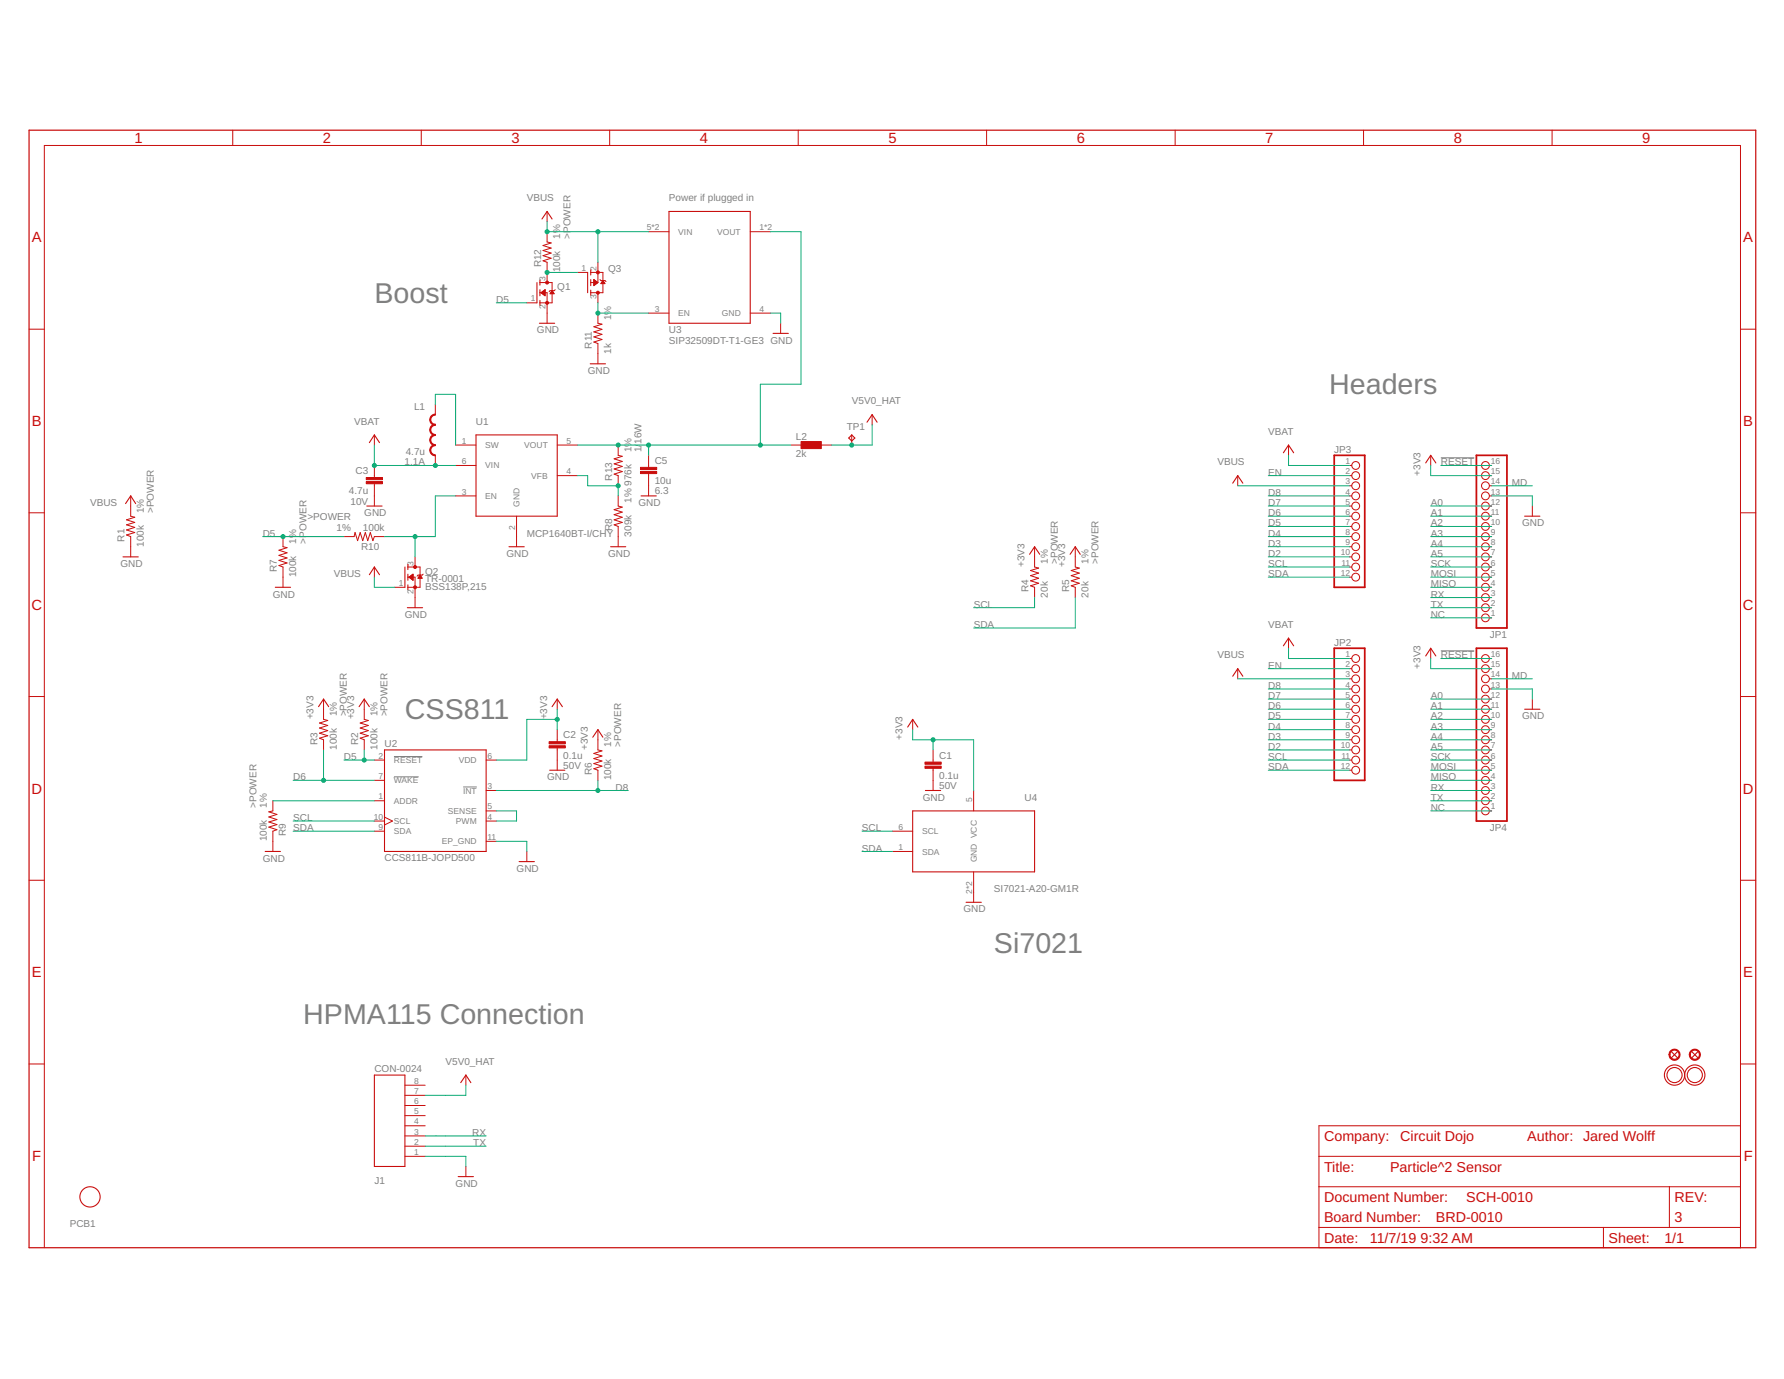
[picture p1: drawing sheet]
<svg xmlns="http://www.w3.org/2000/svg" width="279mm" height="216mm" viewBox="0 0 279 216" stroke-linecap="round" stroke-linejoin="round" font-family="sans-serif">
<path d="M225.7 71.7h5.2M61.7 118.4h4.4M225.7 101.9h5.2M61.7 121.6h3.9M72.5 123.2h2.2" fill="none" stroke="#808080" stroke-width=".16"/>
<g fill="none" stroke="#c90d0c" stroke-width=".17">
<path d="M84.9 34.3l.8-1.2 .8 1.2M104.8 33.1h12.7v17.5h-12.7zM84.1 44.2v3.2M84.5 50.6h2.4M84.6 43.8v.8M84.6 45.4v.9M84.6 47v.8M92 42.7v3.1M92.4 57h2.4M92.5 42.2v.9M92.5 43.8v.9M92.5 45.4v.8"/>
<path d="M121.1 52.2h2.4M19.7 78.8l.8-1.2 .8 1.2M57.4 79.2h2.4M57.8 69.3l.8-1.2 .8 1.2M74.5 68.1h12.8v12.7h-12.8zM100.4 77.6h2.4M133.4 68.1l.5 .5-.5 .4-.5-.4zM135.8 66.1l.8-1.2 .8 1.2M193.1 75.6l.7-1.1 .8 1.1M201 70.9l.8-1.2 .8 1.2M223.3 72.5l.8-1.2 .8 1.2M19.3 87.2h2.4"/>
<path d="M43.1 91.9h2.4M57.8 90l.8-1.2 .8 1.2M63.4 88.8v3.1M63.8 95.1h2.4M63.9 88.4v.8M63.9 89.9v.9M63.9 91.6v.8M79.7 85.6h2.4M95.6 85.6h2.4M161.2 86.8l.8-1.2 .8 1.2M167.6 86.8l.8-1.2 .8 1.2M238.8 80.8h2.4"/>
<path d="M49.9 110.6l.8-1.1 .8 1.1M56.2 110.6l.8-1.1 .8 1.1M60.2 117.4h15.9v15.9h-15.9zM86.5 110.6l.8-1.1 .8 1.1M92.8 115.4l.8-1.2 .8 1.2M142.2 113.8l.7-1.2 .8 1.2M193.1 105.9l.7-1.2 .8 1.2M201 101.1l.8-1.2 .8 1.2M223.3 102.7l.8-1.2 .8 1.2M238.8 111h2.4M41.5 133.3h2.4M81.3 134.9h2.4"/>
<path d="M86.1 120.6h2.4M142.9 127h19.1v9.5h-19.1zM144.9 123.8h2.4M151.3 141.3h2.4M58.6 168.3h4.8v14.3h-4.8zM72.2 169.5l.8-1.2 .7 1.2M261.8 164.7l.9 .9M262.7 164.7l-.9 .9M265 164.7l.9 .9M265.9 164.7l-.9 .9M71.8 184.2h2.3"/>
<circle cx="262.3" cy="168.3" r="1.59"/>
<circle cx="262.3" cy="168.3" r="1.19"/>
<circle cx="265.4" cy="168.3" r="1.59"/>
<circle cx="265.4" cy="168.3" r="1.19"/>
<circle cx="14.1" cy="187.4" r="1.59"/>
</g>
<g fill="#c90d0c" stroke="#c90d0c" stroke-width=".16">
<path d="M264.7 164.6a.87 .87 0 0 1 1.4 0 .87 .87 0 0 1-.4 1.4 .87 .87 0 0 1-1.1-.9h.1a.71 .71 0 0 1 1-.6 .71 .71 0 0 1 .2 1.1 .71 .71 0 0 1-1.1-.2l-.1-.3h-.1z" fill-rule="evenodd"/>
<path d="M261.5 164.6a.87 .87 0 0 1 1.4 0 .87 .87 0 0 1-.3 1.3 .87 .87 0 0 1-1.2-.8h.1a.71 .71 0 0 1 1-.6 .71 .71 0 0 1 .2 1.1 .71 .71 0 0 1-1.1-.2l-.1-.3h-.1z" fill-rule="evenodd"/>
<path d="M67.5 65.2l.6-.4h.1v.2a.7 .7 0 0 0-.7 .7h-.2v-.1z" fill-rule="evenodd"/>
<path d="M67.3 65.7h.2a.74 .74 0 0 0 .7 .7v.2h-.1a.85 .85 0 0 1-.8-.9z" fill-rule="evenodd"/>
<path d="M67.5 66.8l.6-.4h.1v.2a.7 .7 0 0 0-.7 .7h-.2v-.1z" fill-rule="evenodd"/>
<path d="M67.3 67.3h.2a.74 .74 0 0 0 .7 .7v.2h-.1a.85 .85 0 0 1-.8-.9z" fill-rule="evenodd"/>
<path d="M67.5 68.3l.3-.2 .4-.1v.2a.74 .74 0 0 0-.7 .7h-.2v-.1z" fill-rule="evenodd"/>
<path d="M67.3 68.9h.2a.74 .74 0 0 0 .7 .7v.2h-.1a.85 .85 0 0 1-.8-.9z" fill-rule="evenodd"/>
<path d="M67.5 70l.6-.4h.1v.2a.74 .74 0 0 0-.7 .7h-.2v-.1z" fill-rule="evenodd"/>
<path d="M67.3 70.5h.2a.74 .74 0 0 0 .7 .7v.2h-.1a.85 .85 0 0 1-.8-.9z" fill-rule="evenodd"/>
<circle cx="65" cy="91.9" r=".23"/>
<circle cx="65" cy="88.8" r=".23"/>
<circle cx="85.7" cy="47.4" r=".23"/>
<circle cx="85.7" cy="44.2" r=".23"/>
<circle cx="93.6" cy="42.7" r=".23"/>
<circle cx="93.6" cy="45.8" r=".23"/>
</g>
<path d="M209 71.3h4.7v20.6h-4.7zM231.2 71.3h4.8v27h-4.8zM209 101.5h4.7v20.7h-4.7zM231.2 101.5h4.8v27h-4.8z" fill="none" stroke="#c90d0c" stroke-width=".28"/>
<g fill="none" stroke="#c90d0c" stroke-width=".16">
<path d="M36.4 20.4v2.4M66 20.4v2.4M85.7 33.1v1.6M85.7 36.3v1.6l.6 .1-1.3 .4 1.3 .4-1.3 .4 1.3 .4-1.3 .4 1.3 .4-1.3 .4 .7 .3v3.1M95.5 20.4v2.4M101.6 36.3h3.2M117.5 36.3h3.2M125 20.4v2.4M154.5 20.4v2.4M184 20.4v2.4M213.6 20.4v2.4M243.1 20.4v2.4"/>
<path d="M4.6 51.5h2.3M82.5 47.4h1.6M84.6 45.8h1.1v4.8M84.6 44.2h1.9v3.2h-1.9M84.7 45.8l.7-.4v.9zM84.8 45.9h.6M84.9 45.9h.5M84.9 45.7h.5M84.9 46h.5M85 45.6h.4M85 46.1h.4M85.1 45.6h.3"/>
<path d="M85.1 46.1h.3M85.2 45.5h.2M85.2 46.2h.2M85.3 46.2h.1M85.3 45.4h.1M85.4 45.4h.1M86.2 45.9h.6M86.2 45.9h.5M86.3 45.8h.4M86.3 45.7h.3M86.4 45.7h.2M86.4 45.6h.1"/>
<path d="M86.5 45.5l.3 .5h-.7zM87 45.4l-.2 .1h-.7l-.1 .2M90.4 42.7h1.6M92.5 42.7h1.9v3.1h-1.9M92.5 44.2h1.1M93 44.4h.4M93 44.3h.5M93 44.3h.6M93 44.2h.6M93 44.2h.5M93 44.1h.4M93 44h.3"/>
<path d="M93 43.8l.6 .4M93 43.8v.9l.6-.5M93 44.7h.1M93 44.6h.2M93 44.5h.2M93 44.5h.3M93 43.9h.2M93 43.8h.1M93.6 41.1v3.1M93.6 45.8v1.6M93.6 49v1.6l.7 .2-1.3 .4 1.3 .4-1.3 .4 1.3 .3-1.3 .4 1.3 .4-1.3 .5 .6 .2v3.2M94 43.8l.1 .1h.6l.2 .2"/>
<path d="M94.1 44.3h.6M94.2 44.3h.5M94.2 44.2h.4M94.3 44.2h.3M94.3 44.1h.2M94.4 44h.1M94.4 43.9l.3 .5h-.6zM101.6 49h3.2M117.5 49h3.2M122.3 50.6v1.6M272.6 51.5h2.4M20.5 77.6v3.2l.6 .2-1.3 .4 1.3 .4-1.3 .4 1.3 .4-1.3 .4 1.3 .4-1.3 .4 .7 .2v3.2"/>
<path d="M58.6 68.1v1.6M58.6 72.9v1.9M58.6 75.7v3.5M68.2 63.3v1.6M68.2 71.3v1.6M71.4 77.6h3.1M71.4 72.9h3.1M71.4 69.7h3.1M87.3 74.5h3.1M87.3 69.7h3.1M96.8 77.6v1.6l.7 .2-1.3 .4 1.3 .4-1.3 .4 1.3 .4-1.3 .4 1.3 .4-1.3 .4 .6 .2v3.2M96.8 69.7v1.6l.7 .1-1.3 .4 1.3 .4-1.3 .4 1.3 .4-1.3 .4 1.3 .4-1.3 .4 .6 .3v1.6"/>
<path d="M101.6 71.3v1.9M101.6 74.1v3.5M123.9 69.7h1.6M128.6 69.7h1.6M133.4 68.1v1.6M136.6 64.9v1.6M193.8 74.5v1.6M201.8 69.7v1.6M211.3 79.2h.4M211.3 77.6h.4M211.3 76.1h.4M211.3 74.5h.4"/>
<path d="M211.3 72.9h.4M224.1 71.3v1.6M233.3 79.2h.3M233.3 77.6h.3M233.3 76.1h.3M233.3 74.5h.3M233.3 72.9h.3M240 79.2v1.6M4.6 80.3h2.3M44.3 84v1.6l.7 .1-1.3 .4 1.3 .5-1.3 .4 1.3 .4-1.3 .3 1.3 .4-1.3 .4 .6 .3v3.1M53.9 84h1.6l.1-.6 .4 1.2 .4-1.2 .4 1.2 .4-1.2 .4 1.2 .4-1.2 .4 1.2 .2-.6h1.6M58.6 88.8v1.6"/>
<path d="M61.8 91.9h1.6M63.9 88.8h1.9v3.1h-1.9M63.9 90.4h1.1v4.7M64.1 90.4l.6-.5v.9zM64.1 90.3h.6M64.2 90.4h.5M64.2 90.3h.5M64.2 90.5h.5M64.3 90.2h.4M64.3 90.6h.4M64.4 90.1h.3M64.4 90.6h.3"/>
<path d="M64.5 90.1h.2M64.5 90.7h.2M64.5 90h.2M64.6 90.8h.1M64.6 89.9h.1M64.7 90.8h.1M65 87.2v1.6M65.5 90.4h.6M65.6 90.4h.4M65.6 90.3h.4M65.7 90.3h.2M65.7 90.2h.2"/>
<path d="M65.7 90.1h.1M65.8 90l.3 .5h-.6zM66.3 89.9l-.2 .1h-.6l-.2 .2M80.9 80.8v4.8M162 85.6v3.2l.7 .1-1.3 .4 1.3 .4-1.3 .4 1.3 .4-1.3 .4 1.3 .4-1.3 .4 .6 .2v1.7M168.4 85.6v3.2l.6 .1-1.2 .4 1.2 .4-1.2 .4 1.2 .4-1.2 .4 1.2 .4-1.2 .4 .6 .2v1.7M201.8 99.9v1.6M211.3 90.4h.4M211.3 88.8h.4M211.3 87.2h.4M211.3 85.6h.4M211.3 84h.4"/>
<path d="M211.3 82.4h.4M211.3 80.8h.4M233.3 96.7h.3M233.3 95.1h.3M233.3 93.6h.3M233.3 91.9h.3M233.3 90.4h.3M233.3 88.8h.3M233.3 87.2h.3M233.3 85.6h.3M233.3 84h.3M233.3 82.4h.3"/>
<path d="M233.3 80.8h.3M272.6 80.3h2.4M4.6 109.1h2.3M50.7 109.5v3.1l.6 .2-1.3 .4 1.3 .4-1.3 .4 1.3 .4-1.3 .4 1.3 .4-1.3 .4 .7 .2v1.6M57 109.5v3.1l.7 .2-1.3 .4 1.3 .4-1.3 .4 1.3 .4-1.3 .4 1.3 .4-1.3 .4 .6 .2v1.6M58.6 119h1.6M76.1 119h1.6M87.3 109.5v1.5M87.3 114.2v1.9M87.3 117.1v3.5M93.6 114.2v3.2l.7 .2-1.3 .4 1.3 .4-1.3 .4 1.3 .3-1.3 .4 1.3 .5-1.3 .4 .6 .2v1.6M142.9 112.6v1.6"/>
<path d="M146.1 117.4v1.9M193.8 104.7v1.6M211.3 103.1h.4M211.3 104.7h.4M211.3 106.3h.4M211.3 107.9h.4M211.3 109.5h.4M211.3 111h.4M211.3 112.6h.4M211.3 114.2h.4M211.3 115.8h.4M211.3 117.4h.4"/>
<path d="M211.3 119h.4M224.1 101.5v1.6M233.3 103.1h.3M233.3 104.7h.3M233.3 106.3h.3M233.3 107.9h.3M233.3 109.5h.3M233.3 111h.3M233.3 112.6h.3M233.3 114.2h.3M233.3 115.8h.3M233.3 117.4h.3"/>
<path d="M233.3 119h.3M240 109.5v1.5M272.6 109.1h2.4M4.6 137.8h2.3M42.7 125.4v1.6l-.6 .1 1.3 .4-1.3 .4 1.3 .4-1.3 .4 1.3 .4-1.3 .4 1.3 .4-.7 .2v3.2M58.6 125.4h1.6M58.6 122.2h1.6M58.6 128.5h1.6M58.6 130.1h1.6M60.2 127.9l1.3 .6-1.3 .7M76.1 127h1.6M76.1 123.8h1.6"/>
<path d="M76.1 128.5h1.6M76.1 131.7h1.6M82.5 133.3v1.6M139.8 130.1h3.1M139.8 133.3h3.1M146.1 120.3v3.5M152.5 123.8v3.2M152.5 136.5v4.8M211.3 120.6h.4M233.3 120.6h.3M233.3 127h.3M233.3 125.4h.3"/>
<path d="M233.3 123.8h.3M233.3 122.2h.3M272.6 137.8h2.4M4.6 166.6h2.3M63.4 176.3h3.2M63.4 179.5h3.2M63.4 177.8h3.2M63.4 174.7h3.2M63.4 173.1h3.2M63.4 171.5h3.2M63.4 169.9h3.2M73 168.3v1.6"/>
<path d="M272.6 176.3h-66v19h66v-172.5h-265.7v172.5M272.6 166.6h2.4M63.4 181h3.2M73 182.6v1.6M206.6 185.8h66M206.6 192.2h66M206.6 181h66M251.1 192.2v3.1M261.5 185.8v6.4"/>
<circle cx="212.3" cy="72.9" r=".61"/>
<circle cx="212.3" cy="74.5" r=".61"/>
<circle cx="212.3" cy="79.2" r=".61"/>
<circle cx="212.3" cy="77.6" r=".61"/>
<circle cx="212.3" cy="76.1" r=".61"/>
<circle cx="232.6" cy="79.2" r=".61"/>
<circle cx="232.6" cy="77.6" r=".61"/>
<circle cx="232.6" cy="76.1" r=".61"/>
<circle cx="232.6" cy="74.5" r=".61"/>
<circle cx="232.6" cy="72.9" r=".61"/>
<circle cx="212.3" cy="85.6" r=".61"/>
<circle cx="212.3" cy="80.8" r=".61"/>
<circle cx="212.3" cy="84" r=".61"/>
<circle cx="212.3" cy="82.4" r=".61"/>
<circle cx="212.3" cy="88.8" r=".61"/>
<circle cx="212.3" cy="90.4" r=".61"/>
<circle cx="212.3" cy="87.2" r=".61"/>
<circle cx="232.6" cy="82.4" r=".61"/>
<circle cx="232.6" cy="85.6" r=".61"/>
<circle cx="232.6" cy="84" r=".61"/>
<circle cx="232.6" cy="80.8" r=".61"/>
<circle cx="232.6" cy="87.2" r=".61"/>
<circle cx="232.6" cy="96.7" r=".61"/>
<circle cx="232.6" cy="91.9" r=".61"/>
<circle cx="232.6" cy="88.8" r=".61"/>
<circle cx="232.6" cy="95.1" r=".61"/>
<circle cx="232.6" cy="93.6" r=".61"/>
<circle cx="232.6" cy="90.4" r=".61"/>
<circle cx="212.3" cy="107.9" r=".61"/>
<circle cx="212.3" cy="111" r=".61"/>
<circle cx="212.3" cy="117.4" r=".61"/>
<circle cx="212.3" cy="114.2" r=".61"/>
<circle cx="212.3" cy="104.7" r=".61"/>
<circle cx="212.3" cy="106.3" r=".61"/>
<circle cx="212.3" cy="115.8" r=".61"/>
<circle cx="212.3" cy="119" r=".61"/>
<circle cx="212.3" cy="103.1" r=".61"/>
<circle cx="212.3" cy="109.5" r=".61"/>
<circle cx="212.3" cy="112.6" r=".61"/>
<circle cx="232.6" cy="112.6" r=".61"/>
<circle cx="232.6" cy="109.5" r=".61"/>
<circle cx="232.6" cy="104.7" r=".61"/>
<circle cx="232.6" cy="103.1" r=".61"/>
<circle cx="232.6" cy="107.9" r=".61"/>
<circle cx="232.6" cy="106.3" r=".61"/>
<circle cx="232.6" cy="117.4" r=".61"/>
<circle cx="232.6" cy="114.2" r=".61"/>
<circle cx="232.6" cy="119" r=".61"/>
<circle cx="232.6" cy="115.8" r=".61"/>
<circle cx="232.6" cy="111" r=".61"/>
<circle cx="212.3" cy="120.6" r=".61"/>
<circle cx="232.6" cy="127" r=".61"/>
<circle cx="232.6" cy="123.8" r=".61"/>
<circle cx="232.6" cy="122.2" r=".61"/>
<circle cx="232.6" cy="120.6" r=".61"/>
<circle cx="232.6" cy="125.4" r=".61"/>
</g>
<path d="M4.6 20.4h270.4v174.9h-270.4z" fill="none" stroke="#c90d0c" stroke-width=".19"/>
<g fill="#c90d0c" stroke="#c90d0c" stroke-width=".16">
<path d="M144.9 120h2.5v.3h-2.5z"/>
<path d="M144.9 119.3h2.5v.4h-2.5z"/>
<path d="M86 116.8h2.5v.3h-2.5z"/>
<path d="M86 116.1h2.5v.4h-2.5z"/>
<path d="M57.4 75.4h2.5v.3h-2.5z"/>
<path d="M57.4 74.8h2.5v.3h-2.5z"/>
<path d="M100.3 73.8h2.5v.3h-2.5z"/>
<path d="M100.3 73.2h2.5v.3h-2.5z"/>
<path d="M125.5 69.1h3.1v1.1h-3.1z"/>
</g>
<g fill="none" stroke="#0dab76" stroke-width=".16">
<path d="M85.7 34.7v1.6h15.9M93.6 36.3v4.8M120.7 36.3h4.8v23.9h-6.4v9.5M77.7 47.4h4.8M85.7 42.7h4.7M93.6 47.4v1.6h8M120.7 49h1.6v1.6M58.6 69.7v3.2h12.8M68.2 63.3v-1.6h3.2v8M71.4 77.6h-3.2v6.4h-8M90.4 74.5h1.6v1.6h4.8v1.5M90.4 69.7h33.5"/>
<path d="M101.6 69.7v1.6M136.6 66.5v3.2h-6.4M193.8 76.1h17.5M198.6 77.6h12.7M198.6 79.2h12.7M198.6 74.5h12.7M201.8 71.3v1.6h9.5M224.1 79.2h9.5M224.1 72.9v1.6h9.5M225.7 72.9h7.9M233.6 77.6h6.4v1.6M233.6 76.1h6.4"/>
<path d="M41.1 84h12.8M58.6 90.4v1.5h3.2M65 84v3.2M162 93.6v1.5h-9.5M168.4 93.6v4.7h-15.9M198.6 90.4h12.7M198.6 88.8h12.7M198.6 87.2h12.7M198.6 85.6h12.7M198.6 84h12.7M198.6 82.4h12.7M198.6 80.8h12.7"/>
<path d="M224.1 90.4h9.5M224.1 91.9h9.5M224.1 88.8h9.5M224.1 87.2h9.5M224.1 85.6h9.5M224.1 84h9.5M224.1 82.4h9.5M224.1 80.8h9.5M224.1 95.1h9.5M224.1 93.6h9.5M224.1 96.7h9.5M50.7 117.4v4.8"/>
<path d="M53.9 119h4.7M57 117.4v1.6M87.3 112.6h-4.8v6.4h-4.8M87.3 111v3.2M142.9 114.2v1.6h9.6v8M146.1 115.8v1.6M193.8 106.3h17.5M198.6 107.9h12.7M198.6 119h12.7M198.6 117.4h12.7M198.6 115.8h12.7M198.6 114.2h12.7"/>
<path d="M198.6 112.6h12.7M198.6 111h12.7M198.6 109.5h12.7M198.6 104.7h12.7M201.8 101.5v1.6h9.5M224.1 119h9.5M224.1 117.4h9.5M224.1 115.8h9.5M224.1 114.2h9.5M224.1 112.6h9.5M224.1 111h9.5M224.1 109.5h9.5"/>
<path d="M224.1 103.1v1.6h9.5M225.7 103.1h7.9M233.6 107.9h6.4v1.6M233.6 106.3h6.4M42.7 125.4h15.9M45.9 122.2h12.7M45.9 130.1h12.7M45.9 128.5h12.7M77.7 131.7h4.8v1.6M77.7 123.8h20.7M77.7 127h3.2v1.5h-3.2M93.6 122.2v1.6"/>
<path d="M135 130.1h4.8M135 133.3h4.8M198.6 120.6h12.7M224.1 120.6h9.5M224.1 122.2h9.5M224.1 123.8h9.5M224.1 125.4h9.5M224.1 127h9.5M66.6 179.5h9.5M66.6 177.8h9.5M73 169.9v1.6h-6.4M66.6 181h6.4v1.6"/>
</g>
<g fill="#0dab76" stroke="#0dab76" stroke-width=".16">
<circle cx="87.3" cy="112.6" r=".32"/>
<circle cx="146.1" cy="115.8" r=".32"/>
<circle cx="85.7" cy="36.3" r=".32"/>
<circle cx="93.6" cy="36.3" r=".32"/>
<circle cx="93.6" cy="123.8" r=".32"/>
<circle cx="50.7" cy="122.2" r=".32"/>
<circle cx="44.3" cy="84" r=".32"/>
<circle cx="57" cy="119" r=".32"/>
<circle cx="68.2" cy="72.9" r=".32"/>
<circle cx="58.6" cy="72.9" r=".32"/>
<circle cx="133.4" cy="69.7" r=".32"/>
<circle cx="65" cy="84" r=".32"/>
<circle cx="96.8" cy="76.1" r=".32"/>
<circle cx="96.8" cy="69.7" r=".32"/>
<circle cx="101.6" cy="69.7" r=".32"/>
<circle cx="119.1" cy="69.7" r=".32"/>
<circle cx="85.7" cy="42.7" r=".32"/>
<circle cx="93.6" cy="49" r=".32"/>
</g>
<g font-size="4.5" fill="#808080">
<text x="58.6" y="47.4">Boost</text>
<text x="208.2" y="61.7">Headers</text>
<text x="63.4" y="112.6">CSS811</text>
<text x="155.7" y="149.2">Si7021</text>
<text x="47.5" y="160.4">HPMA115 Connection</text>
</g>
<g font-size="2.3" fill="#c90d0c">
<text x="21.1" y="22.4">1</text>
<text x="50.6" y="22.4">2</text>
<text x="80.1" y="22.4">3</text>
<text x="109.6" y="22.4">4</text>
<text x="139.1" y="22.4">5</text>
<text x="168.6" y="22.4">6</text>
<text x="198.2" y="22.4">7</text>
<text x="227.7" y="22.4">8</text>
<text x="257.2" y="22.4">9</text>
<text x="5" y="38">A</text>
<text x="273" y="38">A</text>
<text x="5" y="66.7">B</text>
<text x="273" y="66.7">B</text>
<text x="4.9" y="95.5">C</text>
<text x="273" y="95.5">C</text>
<text x="4.9" y="124.2">D</text>
<text x="273" y="124.2">D</text>
<text x="5" y="153">E</text>
<text x="273" y="153">E</text>
<text x="5" y="181.8">F</text>
<text x="273.1" y="181.8">F</text>
</g>
<g font-size="2.2" fill="#c90d0c">
<text x="207.4" y="178.6">Company:</text>
<text x="219.3" y="178.6">Circuit Dojo</text>
<text x="239.2" y="178.6">Author: Jared Wolff</text>
<text x="207.4" y="183.4">Title:</text>
<text x="217.7" y="183.4">Particle^2 Sensor</text>
<text x="207.4" y="188.2">Document Number:</text>
<text x="207.4" y="191.4">Board Number:</text>
<text x="224.9" y="191.4">BRD-0010</text>
<text x="229.6" y="188.2">SCH-0010</text>
<text x="262.3" y="188.2">REV:</text>
<text x="262.3" y="191.4">3</text>
<text x="207.4" y="194.6">Date:</text>
<text x="214.5" y="194.6">11/7/19</text>
<text x="222.5" y="194.6">9:32 AM</text>
<text x="251.9" y="194.6">Sheet:</text>
<text x="260.7" y="194.6">1/1</text>
</g>
<g font-size="1.6" fill="#808080">
<text x="82.5" y="31.5">VBUS</text>
<text x="104.8" y="31.5">Power if plugged in</text>
<text x="84.7" y="41.9" transform="rotate(-90 84.7 41.9)">R12</text>
<text x="87.7" y="37.4" transform="rotate(-90 87.7 37.4)">1%</text>
<text x="89.3" y="37.4" transform="rotate(-90 89.3 37.4)">&gt;POWER</text>
<text x="77.7" y="47.4">D5</text>
<text x="87.3" y="45.4">Q1</text>
<text x="87.7" y="42.6" transform="rotate(-90 87.7 42.6)">100k</text>
<text x="95.2" y="42.6">Q3</text>
<text x="84.1" y="52.2">GND</text>
<text x="95.7" y="50.1" transform="rotate(-90 95.7 50.1)">1%</text>
<text x="104.8" y="53.8">SIP32509DT-T1-GE3 GND</text>
<text x="104.8" y="52.2">U3</text>
<text x="92" y="58.6">GND</text>
<text x="92.7" y="54.6" transform="rotate(-90 92.7 54.6)">R11</text>
<text x="95.7" y="55.4" transform="rotate(-90 95.7 55.4)">1k</text>
<text x="64.9" y="64.1">L1</text>
<text x="133.4" y="63.3">V5V0_HAT</text>
<text x="55.5" y="66.5">VBAT</text>
<text x="63.5" y="71.3">4.7u</text>
<text x="74.5" y="66.5">U1</text>
<text x="98.9" y="70.8" transform="rotate(-90 98.9 70.8)">1%</text>
<text x="100.5" y="70.8" transform="rotate(-90 100.5 70.8)">1/</text>
<text x="100.5" y="69.5" transform="rotate(-90 100.5 69.5)">16W</text>
<text x="124.7" y="71.5">2k</text>
<text x="124.7" y="68.8">L2</text>
<text x="132.6" y="67.3">TP1</text>
<text x="198.6" y="68.1">VBAT</text>
<text x="209" y="70.9">JP3</text>
<text x="54.6" y="77.4">4.7u</text>
<text x="55.7" y="74.2">C3</text>
<text x="63.4" y="72.9">1.1A</text>
<text x="95.9" y="75.3" transform="rotate(-90 95.9 75.3)">R13</text>
<text x="102.5" y="77.4">6.3</text>
<text x="102.5" y="75.8">10u</text>
<text x="102.5" y="72.6">C5</text>
<text x="190.7" y="72.9">VBUS</text>
<text x="198.6" y="77.6">D8</text>
<text x="198.6" y="74.5">EN</text>
<text x="222.5" y="74.5" transform="rotate(-90 222.5 74.5)">+3V3</text>
<text x="225.7" y="72.9">RESET</text>
<text x="236.8" y="76.1">MD</text>
<text x="14.1" y="79.2">VBUS</text>
<text x="22.5" y="80.3" transform="rotate(-90 22.5 80.3)">1%</text>
<text x="24.1" y="80.3" transform="rotate(-90 24.1 80.3)">&gt;POWER</text>
<text x="48.1" y="81.5">&gt;POWER</text>
<text x="52.7" y="83.1">1%</text>
<text x="54.9" y="79">10V</text>
<text x="56.8" y="83.1">100k</text>
<text x="57" y="80.8">GND</text>
<text x="95.9" y="83.2" transform="rotate(-90 95.9 83.2)">R8</text>
<text x="98.9" y="78.8" transform="rotate(-90 98.9 78.8)">1% 976k</text>
<text x="100" y="79.2">GND</text>
<text x="198.6" y="79.2">D7</text>
<text x="198.6" y="80.8">D6</text>
<text x="198.6" y="82.4">D5</text>
<text x="224.1" y="82.4">A2</text>
<text x="224.1" y="80.8">A1</text>
<text x="224.1" y="79.2">A0</text>
<text x="238.4" y="82.4">GND</text>
<text x="18.9" y="88.8">GND</text>
<text x="19.5" y="84.8" transform="rotate(-90 19.5 84.8)">R1</text>
<text x="22.5" y="85.6" transform="rotate(-90 22.5 85.6)">100k</text>
<text x="41.1" y="84">D5</text>
<text x="43.4" y="89.6" transform="rotate(-90 43.4 89.6)">R7</text>
<text x="46.4" y="85.1" transform="rotate(-90 46.4 85.1)">1%</text>
<text x="48" y="85.1" transform="rotate(-90 48 85.1)">&gt;POWER</text>
<text x="56.6" y="86.1">R10</text>
<text x="66.6" y="90">Q2</text>
<text x="79.3" y="87.2">GND</text>
<text x="82.5" y="84">MCP1640BT-I/CHY</text>
<text x="95.2" y="87.2">GND</text>
<text x="98.9" y="84" transform="rotate(-90 98.9 84)">309k</text>
<text x="160.4" y="88.8" transform="rotate(-90 160.4 88.8)">+3V3</text>
<text x="164.1" y="88.3" transform="rotate(-90 164.1 88.3)">1%</text>
<text x="165.7" y="88.3" transform="rotate(-90 165.7 88.3)">&gt;POWER</text>
<text x="166.8" y="88.8" transform="rotate(-90 166.8 88.8)">+3V3</text>
<text x="170.5" y="88.3" transform="rotate(-90 170.5 88.3)">1%</text>
<text x="172.1" y="88.3" transform="rotate(-90 172.1 88.3)">&gt;POWER</text>
<text x="198.6" y="88.8">SCL</text>
<text x="198.6" y="84">D4</text>
<text x="198.6" y="85.6">D3</text>
<text x="198.6" y="87.2">D2</text>
<text x="224.1" y="88.8">SCK</text>
<text x="224.1" y="87.2">A5</text>
<text x="224.1" y="85.6">A4</text>
<text x="224.1" y="84">A3</text>
<text x="42.7" y="93.5">GND</text>
<text x="46.4" y="90.4" transform="rotate(-90 46.4 90.4)">100k</text>
<text x="52.3" y="90.4">VBUS</text>
<text x="66.6" y="92.4">BSS138P,215</text>
<text x="66.6" y="91.2">TR-0001</text>
<text x="152.5" y="95.1">SCL</text>
<text x="161.1" y="92.8" transform="rotate(-90 161.1 92.8)">R4</text>
<text x="164.1" y="93.5" transform="rotate(-90 164.1 93.5)">20k</text>
<text x="167.5" y="92.8" transform="rotate(-90 167.5 92.8)">R5</text>
<text x="170.5" y="93.5" transform="rotate(-90 170.5 93.5)">20k</text>
<text x="198.6" y="90.4">SDA</text>
<text x="224.1" y="90.4">MOSI</text>
<text x="224.1" y="92">MISO</text>
<text x="224.1" y="95.1">TX</text>
<text x="224.1" y="93.5">RX</text>
<text x="63.4" y="96.7">GND</text>
<text x="152.5" y="98.3">SDA</text>
<text x="198.6" y="98.3">VBAT</text>
<text x="209" y="101.1">JP2</text>
<text x="224.1" y="96.7">NC</text>
<text x="233.3" y="99.8">JP1</text>
<text x="190.7" y="103.1">VBUS</text>
<text x="198.6" y="107.9">D8</text>
<text x="198.6" y="104.7">EN</text>
<text x="222.5" y="104.7" transform="rotate(-90 222.5 104.7)">+3V3</text>
<text x="225.7" y="103.1">RESET</text>
<text x="236.8" y="106.3">MD</text>
<text x="49.1" y="112.6" transform="rotate(-90 49.1 112.6)">+3V3</text>
<text x="52.8" y="112.2" transform="rotate(-90 52.8 112.2)">1%</text>
<text x="54.3" y="112.2" transform="rotate(-90 54.3 112.2)">&gt;POWER</text>
<text x="55.5" y="112.6" transform="rotate(-90 55.5 112.6)">+3V3</text>
<text x="59.1" y="112.2" transform="rotate(-90 59.1 112.2)">1%</text>
<text x="60.7" y="112.2" transform="rotate(-90 60.7 112.2)">&gt;POWER</text>
<text x="85.7" y="112.6" transform="rotate(-90 85.7 112.6)">+3V3</text>
<text x="198.6" y="109.5">D7</text>
<text x="198.6" y="111">D6</text>
<text x="198.6" y="112.6">D5</text>
<text x="224.1" y="112.6">A2</text>
<text x="224.1" y="111">A1</text>
<text x="224.1" y="109.5">A0</text>
<text x="238.4" y="112.6">GND</text>
<text x="49.7" y="116.6" transform="rotate(-90 49.7 116.6)">R3</text>
<text x="52.8" y="117.4" transform="rotate(-90 52.8 117.4)">100k</text>
<text x="53.9" y="119">D5</text>
<text x="56.1" y="116.6" transform="rotate(-90 56.1 116.6)">R2</text>
<text x="59.1" y="117.4" transform="rotate(-90 59.1 117.4)">100k</text>
<text x="60.2" y="116.9">U2</text>
<text x="88.2" y="118.8">0.1u</text>
<text x="88.2" y="115.6">C2</text>
<text x="92" y="117.4" transform="rotate(-90 92 117.4)">+3V3</text>
<text x="95.7" y="116.9" transform="rotate(-90 95.7 116.9)">1%</text>
<text x="97.3" y="116.9" transform="rotate(-90 97.3 116.9)">&gt;POWER</text>
<text x="141.4" y="115.8" transform="rotate(-90 141.4 115.8)">+3V3</text>
<text x="147.1" y="118.8">C1</text>
<text x="198.6" y="119">SCL</text>
<text x="198.6" y="114.2">D4</text>
<text x="198.6" y="115.8">D3</text>
<text x="198.6" y="117.4">D2</text>
<text x="224.1" y="119">SCK</text>
<text x="224.1" y="117.4">A5</text>
<text x="224.1" y="115.8">A4</text>
<text x="224.1" y="114.2">A3</text>
<text x="45.9" y="122.2">D6</text>
<text x="85.7" y="122.2">GND</text>
<text x="88.2" y="120.4">50V</text>
<text x="92.7" y="121.4" transform="rotate(-90 92.7 121.4)">R6</text>
<text x="95.7" y="122.2" transform="rotate(-90 95.7 122.2)">100k</text>
<text x="96.4" y="123.8">D8</text>
<text x="144.5" y="125.4">GND</text>
<text x="147.1" y="123.5">50V</text>
<text x="147.1" y="121.9">0.1u</text>
<text x="160.4" y="125.4">U4</text>
<text x="198.6" y="120.6">SDA</text>
<text x="224.1" y="120.6">MOSI</text>
<text x="224.1" y="122.2">MISO</text>
<text x="224.1" y="125.4">TX</text>
<text x="224.1" y="123.8">RX</text>
<text x="40.2" y="126.5" transform="rotate(-90 40.2 126.5)">&gt;POWER</text>
<text x="41.8" y="131.7" transform="rotate(-90 41.8 131.7)">100k</text>
<text x="41.8" y="126.5" transform="rotate(-90 41.8 126.5)">1%</text>
<text x="44.8" y="130.9" transform="rotate(-90 44.8 130.9)">R9</text>
<text x="45.9" y="128.5">SCL</text>
<text x="45.9" y="130.1">SDA</text>
<text x="135" y="130.1">SCL</text>
<text x="224.1" y="127">NC</text>
<text x="233.3" y="130.1">JP4</text>
<text x="41.1" y="134.9">GND</text>
<text x="60.2" y="134.8">CCS811B-JOPD500</text>
<text x="80.9" y="136.5">GND</text>
<text x="135" y="133.3">SDA</text>
<text x="150.9" y="142.9">GND</text>
<text x="155.7" y="139.7">SI7021-A20-GM1R</text>
<text x="58.6" y="167.8">CON-0024</text>
<text x="69.8" y="166.7">V5V0_HAT</text>
<text x="74" y="177.9">RX</text>
<text x="74.1" y="179.4">TX</text>
<text x="58.6" y="185.3">J1</text>
<text x="71.4" y="185.8">GND</text>
<text x="10.9" y="192.2">PCB1</text>
</g>
<g font-size="1.3" fill="#808080">
<text x="101.3" y="36.1">5*2</text>
<text x="106.2" y="36.8">VIN</text>
<text x="112.3" y="36.8">VOUT</text>
<text x="119" y="36.1">1*2</text>
<text x="83.1" y="47.2">1</text>
<text x="85.5" y="44" transform="rotate(-90 85.5 44)">3</text>
<text x="91.1" y="42.4">1</text>
<text x="93.4" y="46.8" transform="rotate(-90 93.4 46.8)">3</text>
<text x="93.4" y="42.4" transform="rotate(-90 93.4 42.4)">2</text>
<text x="85.5" y="48.4" transform="rotate(-90 85.5 48.4)">2</text>
<text x="102.6" y="48.8">3</text>
<text x="106.2" y="49.5">EN</text>
<text x="113.1" y="49.5">GND</text>
<text x="119" y="48.8">4</text>
<text x="72.3" y="69.5">1</text>
<text x="76" y="70.2">SW</text>
<text x="82.1" y="70.2">VOUT</text>
<text x="88.7" y="69.5">5</text>
<text x="72.3" y="77.4">3</text>
<text x="72.3" y="72.6">6</text>
<text x="76" y="73.3">VIN</text>
<text x="83.2" y="74.9">VFB</text>
<text x="88.7" y="74.2">4</text>
<text x="210.7" y="72.6">1</text>
<text x="210.7" y="74.2">2</text>
<text x="210.7" y="75.8">3</text>
<text x="210.7" y="77.4">4</text>
<text x="233.5" y="77.4">13</text>
<text x="233.5" y="75.8">14</text>
<text x="233.5" y="74.2">15</text>
<text x="233.5" y="72.6">16</text>
<text x="76" y="78.1">EN</text>
<text x="80.7" y="83" transform="rotate(-90 80.7 83)">2</text>
<text x="81.4" y="79.4" transform="rotate(-90 81.4 79.4)">GND</text>
<text x="210.7" y="79">5</text>
<text x="210.7" y="80.6">6</text>
<text x="210.7" y="82.2">7</text>
<text x="210.7" y="83.8">8</text>
<text x="233.5" y="83.8">9</text>
<text x="233.5" y="82.2">10</text>
<text x="233.5" y="80.6">11</text>
<text x="233.5" y="79">12</text>
<text x="64.8" y="88.6" transform="rotate(-90 64.8 88.6)">3</text>
<text x="210" y="87">10</text>
<text x="210.1" y="88.6">11</text>
<text x="210.7" y="85.4">9</text>
<text x="233.5" y="88.6">6</text>
<text x="233.5" y="87">7</text>
<text x="233.5" y="85.4">8</text>
<text x="62.4" y="91.7">1</text>
<text x="64.8" y="92.9" transform="rotate(-90 64.8 92.9)">2</text>
<text x="210" y="90.1">12</text>
<text x="233.5" y="94.9">2</text>
<text x="233.5" y="93.3">3</text>
<text x="233.5" y="91.7">4</text>
<text x="233.5" y="90.1">5</text>
<text x="233.5" y="96.5">1</text>
<text x="210.7" y="102.9">1</text>
<text x="210.7" y="104.5">2</text>
<text x="210.7" y="106.1">3</text>
<text x="210.7" y="107.6">4</text>
<text x="233.5" y="107.6">13</text>
<text x="233.5" y="106.1">14</text>
<text x="233.5" y="104.5">15</text>
<text x="233.5" y="102.9">16</text>
<text x="210.7" y="109.2">5</text>
<text x="210.7" y="110.8">6</text>
<text x="210.7" y="112.4">7</text>
<text x="233.5" y="112.4">10</text>
<text x="233.5" y="110.8">11</text>
<text x="233.5" y="109.2">12</text>
<text x="59.3" y="118.8">2</text>
<text x="61.7" y="119.5">RESET</text>
<text x="71.9" y="119.5">VDD</text>
<text x="76.4" y="118.8">6</text>
<text x="210" y="117.2">10</text>
<text x="210.1" y="118.8">11</text>
<text x="210.7" y="114">8</text>
<text x="210.7" y="115.6">9</text>
<text x="233.5" y="118.8">6</text>
<text x="233.5" y="117.2">7</text>
<text x="233.5" y="115.6">8</text>
<text x="233.5" y="114">9</text>
<text x="59.3" y="125.1">1</text>
<text x="59.3" y="122">7</text>
<text x="61.7" y="125.8">ADDR</text>
<text x="61.7" y="122.7">WAKE</text>
<text x="72.5" y="124.2">INT</text>
<text x="76.4" y="123.5">3</text>
<text x="152.3" y="125.5" transform="rotate(-90 152.3 125.5)">5</text>
<text x="210" y="120.4">12</text>
<text x="233.5" y="125.1">2</text>
<text x="233.5" y="123.5">3</text>
<text x="233.5" y="122">4</text>
<text x="233.5" y="120.4">5</text>
<text x="58.5" y="128.3">10</text>
<text x="59.3" y="129.9">9</text>
<text x="61.7" y="130.6">SDA</text>
<text x="61.7" y="129">SCL</text>
<text x="70.1" y="127.4">SENSE</text>
<text x="71.4" y="129">PWM</text>
<text x="76.4" y="128.3">4</text>
<text x="76.4" y="126.7">5</text>
<text x="76.4" y="131.5">11</text>
<text x="140.7" y="129.9">6</text>
<text x="144.4" y="130.6">SCL</text>
<text x="233.5" y="126.7">1</text>
<text x="69.2" y="132.2">EP_GND</text>
<text x="140.7" y="133.1">1</text>
<text x="144.4" y="133.8">SDA</text>
<text x="153" y="135" transform="rotate(-90 153 135)">GND VCC</text>
<text x="152.3" y="140" transform="rotate(-90 152.3 140)">2*2</text>
<text x="64.9" y="172.9">6</text>
<text x="64.9" y="171.3">7</text>
<text x="64.9" y="169.7">8</text>
<text x="64.9" y="179.2">2</text>
<text x="64.9" y="177.6">3</text>
<text x="64.9" y="176">4</text>
<text x="64.9" y="174.4">5</text>
<text x="64.9" y="180.8">1</text>
</g>
</svg>
